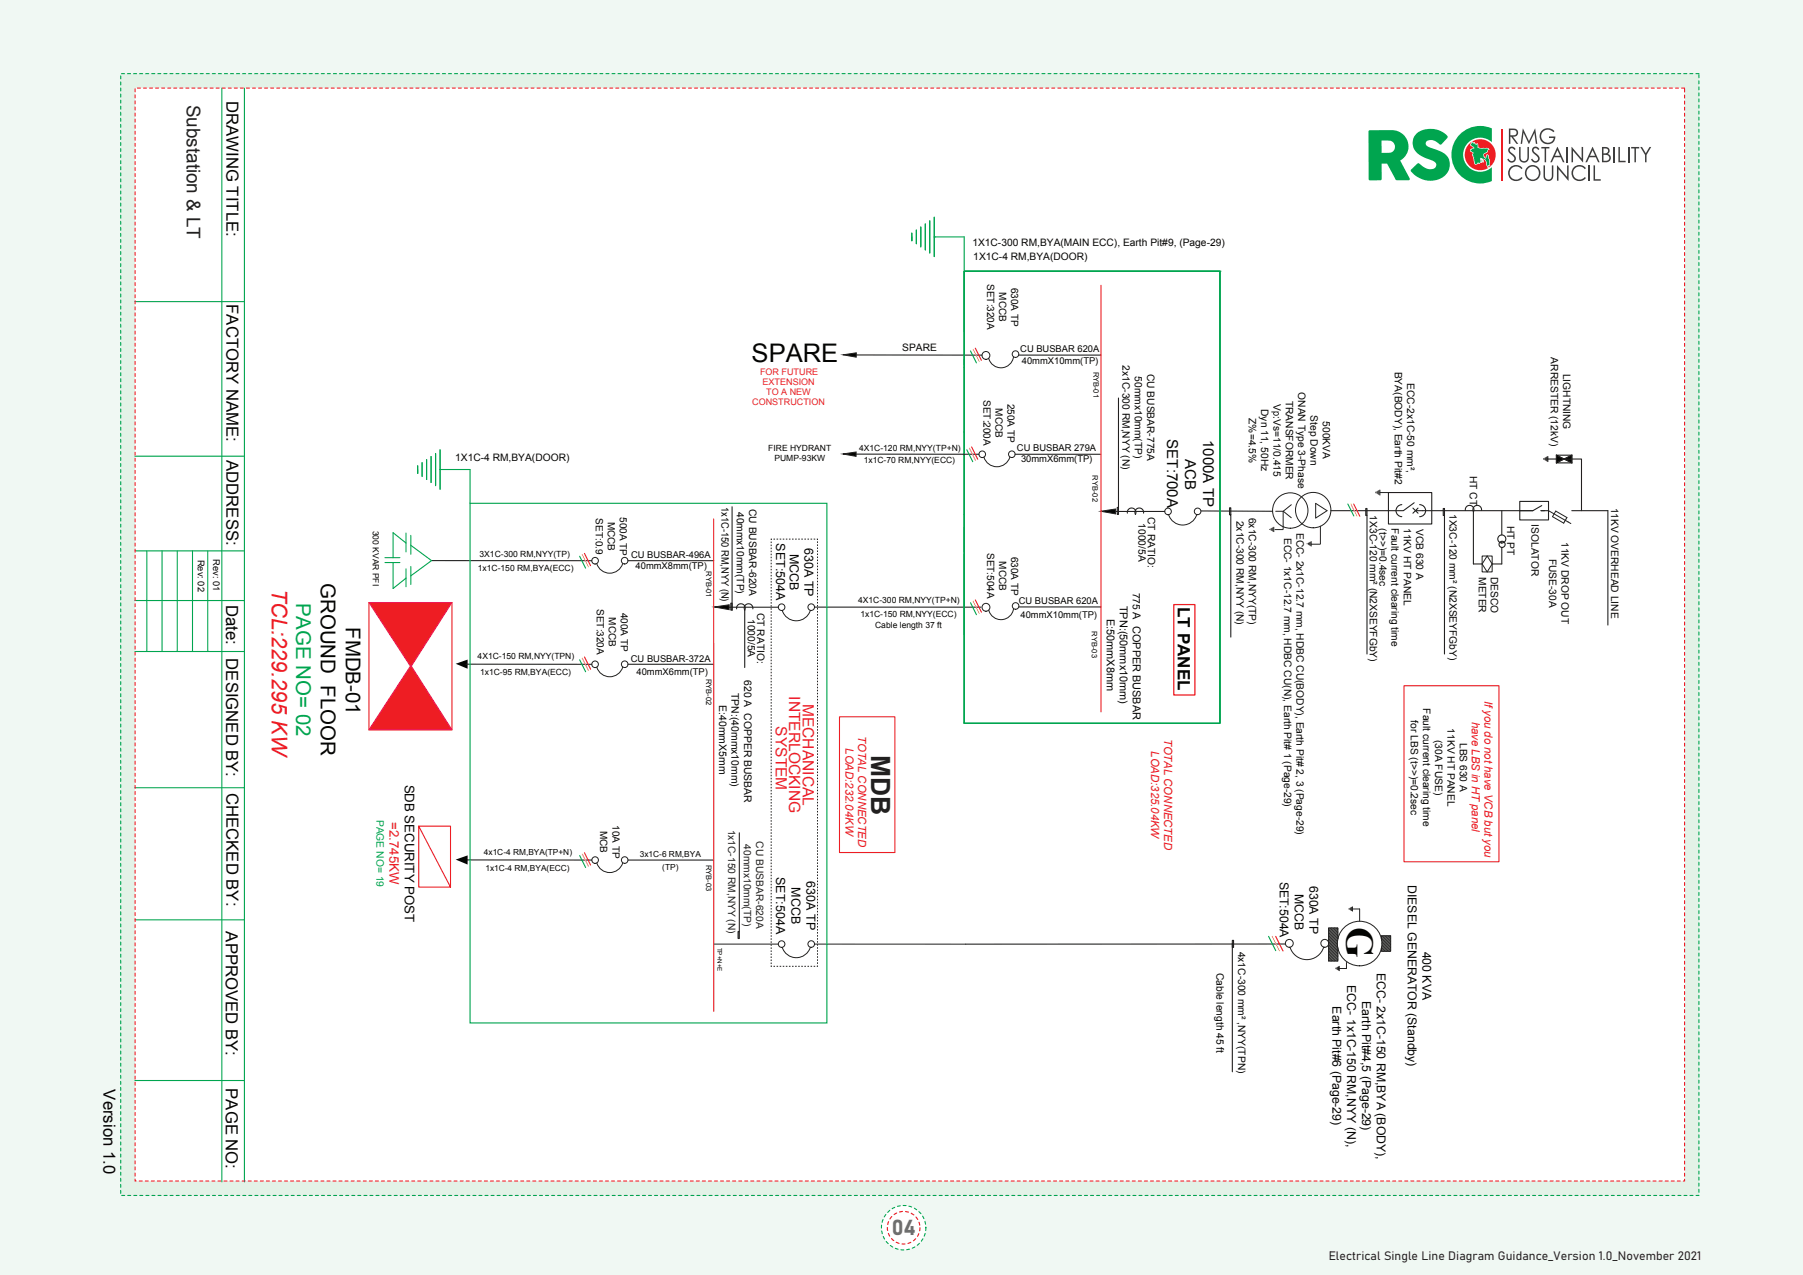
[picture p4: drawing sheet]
<svg xmlns="http://www.w3.org/2000/svg" width="420mm" height="297mm" viewBox="0 0 420 297" stroke-linecap="round" stroke-linejoin="round" font-family="sans-serif">
<!-- layer: Layer 1 -->
<path d="M0 0h420.2v297h-420.2z" fill="#f0f8f3"/>
<path d="M28.1 17.2h367.8v261.3h-367.8z" fill="#e3f2e7" stroke="#00a54f" stroke-width=".25" stroke-dasharray=".7"/>
<path d="M31.5 20.5h361.1v254.6h-361.1z" fill="#fff"/>
<g fill="none" stroke="#00a54f" stroke-width=".25">
<path d="M51.7 20.5v254.9M57 20.5v254.9M31.4 70.3h25.6M31.4 106.3h25.6M31.4 139.9h25.6M31.4 128.3h25.6M34.2 128.3v23.5M37.8 128.3v23.5M41.3 128.3v23.5M44.9 128.3v23.5M48.4 128.3v23.5M31.4 151.8h25.6"/>
<path d="M31.4 183.5h25.6M31.4 214.3h25.6M31.4 251.7h25.5"/>
</g>
<path d="M362.7 106l1.8 .9-1.8 .9z" fill="#040503"/>
<path d="M362.7 106l3.6 1.8v-1.8l-3.6 1.8zM362.7 106l1.8 .9-1.8 .9z" fill="none" stroke="#231f20" stroke-width=".23"/>
<path d="M362.7 107.8h3.6M362.7 106h3.6" fill="none" stroke="#040503" stroke-width=".23"/>
<path d="M364.5 106.9l1.8-.9v1.8z" fill="#040503"/>
<g fill="none" stroke="#231f20" stroke-width=".23">
<path d="M297.3 119.1h1.7M299 119.1l1.9 1.5M300.9 117.6l-1.9 1.5M306.6 117.3l2.6 1.7-2.6 1.7zM360.9 119l5.2 3M364.5 106.9l1.8-.9v1.8zM345.4 129.5h2.3v3.7h-2.3zM346.6 129.5l1.1 1.9-1.1 1.8-1.2-1.8zM365.1 120.6l-2.6-1.5-.7 1.3 2.6 1.5"/>
<circle cx="300.7" cy="118.9" r="4.1"/>
<circle cx="306" cy="118.8" r="4.1"/>
</g>
<path d="M310.1 119h13.5M364.5 106.9h4v12.1M366.3 119h8.4v26.6M365.1 120.6l-.7 1.3" fill="none" stroke="#231f20" stroke-width=".25"/>
<path d="M296.3 95.9h1.7l-.2 .1 .2 .5-.3 .3h-.6l-.4-.3 .2-.4h-.6zM297 96.2l-.1 .2 .3 .2h.4l.2-.2-.3-.3z" fill="#040503"/>
<path d="M299 119.1v4.3h-2M320.6 114.6v.2M320.9 114.5v.5M321.1 114.4v.7M321.3 114.3v.9M321.6 114.8h2M321.6 114.1v1.3" fill="none" stroke="#231f20" stroke-width=".23"/>
<path d="M315.5 117.4l1.4 2.9" fill="none" stroke="#ee1f23" stroke-width=".25"/>
<path d="M314.8 117.4l1.4 2.9" fill="none" stroke="#f2eb17" stroke-width=".25"/>
<path d="M314.1 117.4l1.4 2.8" fill="none" stroke="#00a54f" stroke-width=".25"/>
<g fill="none" stroke="#231f20" stroke-width=".25">
<path d="M279.9 119l16.7 .1M286.5 118.3h.3v1.6h-.3zM286.8 119.9v28.5M318.3 118.5h.3v1.6h-.3zM323.6 114.8h10v7.3h-10zM326.7 117.6a1.4 1.4 0 0 0-1.4 1.4 1.4 1.4 0 0 0 1.4 1.4M329.3 118.4l1.2 1.2M329.6 117.1l-2.6 1.9h-3.4M329.8 119h27.4M330.5 118.4l-1.2 1.2M330.8 117.6a1.4 1.4 0 0 1 1.4 1.4 1.4 1.4 0 0 1-1.4 1.4M336.3 118.5h.3v1.6h-.3z"/>
<path d="M341.5 118.9a1.01 1.01 0 0 1 1.1-1.2 1.01 1.01 0 0 1 .8 1.5M343.4 119.2v12.2h2M345.2 118.9a1.01 1.01 0 0 0-1.1-1.2 1.01 1.01 0 0 0-.7 1.5M350 118.9v5.7M354.2 116.8h6.7v4.3h-6.7zM359.1 119h1.8M359.3 117.8l-2.1 1.2h-3M318.6 120.1v32.3M336.6 120.1v32.3M350 127.5v3.9h-2.3M168.3 141.5h13.1"/>
<circle cx="350" cy="125.6" r=".94"/>
<circle cx="350" cy="126.8" r=".71"/>
</g>
<path d="M359.8 106.8v.2M360.1 106.7v.5M360.3 106.6v.7M360.5 106.5v.9M360.7 106.9h2M360.7 106.3v1.2" fill="none" stroke="#040503" stroke-width=".23"/>
<path d="M166.5 141.4l3.4-.5v1.1z" fill="#040503"/>
<g fill="none" stroke="#231f20" stroke-width=".23">
<path d="M139.1 131.3a3.2 3.2 0 0 0 3 2.2 3.2 3.2 0 0 0 3-2.2M166.5 141.4l3.4-.5v1.1zM182.3 142.2a3.4 3.4 0 0 0 3.3 2.4 3.4 3.4 0 0 0 3.2-2.4M139.1 201.1a3.2 3.2 0 0 0 3 2.2 3.2 3.2 0 0 0 3-2.2M166.3 220h15.1M189.8 220h35.2M309.6 216.2l2.2 2.2M309.6 216.6l2.2 2.1M309.6 216.9l2.1 2.1M309.6 217.3l2.1 2M309.6 217.6l2 2.1M309.6 218l2 2"/>
<path d="M309.6 218.3l2.1 2.1M309.6 218.6l2.1 2.2M309.6 219l2.2 2.2M309.6 219.3l2.2 2.2M309.6 219.7l2.2 2.2M309.9 216.2l1.9 1.8M310.3 216.2l1.5 1.5M310.6 216.2l1.2 1.1M311 216.2l.8 .8M311.3 216.2l.5 .4M311.7 216.2l.1 .1M311.8 218.7v-2.5h-2.2v7.7h2.2v-3"/>
<path d="M314.4 211.7v.1M314.6 211.6v.3M314.8 211.5v.6M315 211.4v.8M315.2 211.8h1.6v2.8M315.2 211.3v1M321.9 218.7v-.7h2.2v3.6h-2.2v-.7M321.9 218.3l2.2 2.1M321.9 218.6l2.2 2.2M322 218l2.1 2.1M322 219l2.1 2.1M322 219.4l2.1 2.1"/>
<path d="M322 219.8l1.9 1.8M322.3 218l1.8 1.8M322.7 218l1.4 1.4M323 218l1.1 1.1M323.4 218l.7 .7M323.7 218l.4 .4M324.1 218h.1M182.3 220.7a3.4 3.4 0 0 0 3.3 2.4 3.4 3.4 0 0 0 3.2-2.4M300.6 220.7a4.1 4.1 0 0 0 3.9 2.9 4.1 4.1 0 0 0 4-2.9M309.6 220l2.2 2.2M309.6 220.4l2.2 2.2M309.6 220.7l2.2 2.2"/>
<path d="M309.6 221.1l2.2 2.1M309.6 221.4l2.2 2.2M309.6 221.8l2.1 2.1M309.6 222.1l1.8 1.8M309.6 222.5l1.4 1.4M309.6 222.8l1.1 1.1M309.6 223.2l.7 .7M309.6 223.5l.4 .4M309.6 223.9h.1M321.9 221.1l.6 .5M321.9 221.4l.2 .2M321.9 220.8l.9 .8"/>
<path d="M322 220.4l1.2 1.2M322 220.1l1.5 1.5"/>
<circle cx="138.7" cy="130.6" r=".77"/>
<circle cx="145.6" cy="130.6" r=".77"/>
<circle cx="182.1" cy="141.5" r=".77"/>
<circle cx="189" cy="141.4" r=".77"/>
<circle cx="138.7" cy="200.4" r=".77"/>
<circle cx="145.6" cy="200.4" r=".77"/>
<circle cx="182.1" cy="219.9" r=".77"/>
<circle cx="189" cy="219.9" r=".77"/>
<circle cx="300.5" cy="219.8" r=".92"/>
<circle cx="308.7" cy="219.8" r=".92"/>
<circle cx="316.8" cy="219.8" r="5.2"/>
</g>
<g fill="none" stroke="#231f20" stroke-width=".25">
<path d="M170.6 118.1v24.1M100.6 130.6h37.3M146.3 130.6h20M170.3 140.5h.3v1.6h-.3zM171.7 141.9a1.01 1.01 0 0 1 1.1-1.2 1.01 1.01 0 0 1 .7 1.5M173.5 142.2v13.3M175.4 141.9a1.01 1.01 0 0 0-1.1-1.2 1.01 1.01 0 0 0-.8 1.5M172.3 194v23M108.5 200.3l29.4 .1M146.3 200.4h20M172 217h.3v1.6h-.3zM287.2 219.8v29.9"/>
<path d="M299.5 219.9l-74.5 .1"/>
</g>
<path d="M136.2 128.9l1.4 2.9M136.2 198.7l1.4 2.8M297.3 218.1l1.7 3.5" fill="none" stroke="#ee1f23" stroke-width=".25"/>
<path d="M135.7 129.2l1.4 2.8M135.7 199l1.4 2.8M296.5 218.1l1.7 3.4" fill="none" stroke="#f2eb17" stroke-width=".25"/>
<path d="M135.1 129.6l1.4 2.8M135.1 199.3l1.4 2.8M295.6 218.1l1.7 3.4" fill="none" stroke="#00a54f" stroke-width=".25"/>
<path d="M195.6 167h12.9v31.6h-12.9z" fill="none" stroke="#ee1d23" stroke-width=".25"/>
<g fill="#040503">
<path d="M106.2 200.3l2.8-1v2.1z"/>
<path d="M106.2 154.6l2.8-.9v2.1z"/>
</g>
<path d="M97.3 108.5v1.8M98.4 107.8v3.2M99.4 107.1v4.6M100.5 106.3v6.1M101.5 105.6v7.5M102.5 109.4h7v7.9M102.5 109.4h.1M102.5 104.8v9.2M135.1 153.7l1.4 2.8" fill="none" stroke="#00a54f" stroke-width=".25"/>
<g fill="none" stroke="#231f20" stroke-width=".23">
<path d="M139.1 155.4a3.2 3.2 0 0 0 3 2.3 3.2 3.2 0 0 0 3-2.3"/>
<circle cx="138.7" cy="154.8" r=".77"/>
<circle cx="145.6" cy="154.8" r=".77"/>
</g>
<path d="M258.4 119.2h13M108.6 154.7l29.3 .1M146.3 154.8h20" fill="none" stroke="#231f20" stroke-width=".25"/>
<path d="M136.2 153.1l1.4 2.8" fill="none" stroke="#ee1f23" stroke-width=".25"/>
<path d="M135.7 153.4l1.4 2.8" fill="none" stroke="#f2eb17" stroke-width=".25"/>
<path d="M256.5 119.1l3.5-.5v1.1z" fill="#040503"/>
<g fill="none" stroke="#231f20" stroke-width=".23">
<path d="M256.5 119.1l3.5-.5v1.1zM272.3 119.9a3.4 3.4 0 0 0 3.3 2.4 3.4 3.4 0 0 0 3.3-2.4"/>
<circle cx="272.2" cy="119.1" r=".77"/>
<circle cx="279.1" cy="119.1" r=".77"/>
</g>
<path d="M199.5 82.7h29.3M237.3 82.7h19.3M260.6 92.7v25.5M260.4 118.2h.2v1.6h-.2zM266.5 119.5a1.01 1.01 0 0 0-1.2-1.1 1.01 1.01 0 0 0-.7 1.4 1.01 1.01 0 0 0-.7-1.4 1.01 1.01 0 0 0-1.2 1.1" fill="none" stroke="#231f20" stroke-width=".25"/>
<path d="M196.5 82.7l3-.5v1z" fill="#040503"/>
<g fill="none" stroke="#231f20" stroke-width=".23">
<path d="M196.5 82.7l3-.5v1zM229.3 106.5a3.2 3.2 0 0 0 3 2.2 3.2 3.2 0 0 0 3-2.2"/>
<circle cx="228.9" cy="105.8" r=".77"/>
<circle cx="235.8" cy="105.8" r=".77"/>
</g>
<path d="M199.5 105.8h28.6M236.6 105.8h19.9M189.8 141.4l38.8 .1" fill="none" stroke="#231f20" stroke-width=".25"/>
<g fill="none" stroke="#00a54f" stroke-width=".25">
<path d="M212.5 54.3v1.8M213.5 53.6v3.2M214.6 52.9v4.6M215.6 52.2v6M216.7 51.4v7.6M217.7 55.2h7v7.9M217.7 55.2h.1M217.7 50.6v9.2M284.3 63.2h.1M284.3 63.2v105.3h-59.6M284.3 63.2h-59.6v105.3M225.3 104.8l1.4 2.8"/>
<path d="M89.7 129.9h3.5M89.7 131.1h3.5M91.6 131.1v6l3-2.4M94.6 124.2v4.4M94.6 132.5v4.2M94.6 126.5l-3-2.4v5.8M95.7 127l4.9 3.6-4.9 3.6M95.7 124.7v4.4M95.7 132v4.2M224.7 168.5h.1"/>
</g>
<path d="M226.4 104.1l1.4 2.9" fill="none" stroke="#ee1f23" stroke-width=".25"/>
<path d="M225.9 104.4l1.4 2.8" fill="none" stroke="#f2eb17" stroke-width=".25"/>
<path d="M196.4 105.8l3.1-.5v1z" fill="#040503"/>
<g fill="none" stroke="#231f20" stroke-width=".23">
<path d="M236.2 83.2a2.95 2.95 0 0 1-2.8 2.5 2.95 2.95 0 0 1-3-2.2M196.4 105.8l3.1-.5v1zM295.9 123.2v.2M296.2 123.1v.5M296.4 123v.7M296.6 122.9v.9M296.8 122.7v1.2M304.6 126.6v.2M304.9 126.5v.4M305.1 126.3v.7M305.3 126.2v1M305.5 126.1v1.2"/>
<path d="M307.7 122.5v4.3h-2.2M236.2 141.8a2.95 2.95 0 0 1-2.8 2.6 2.95 2.95 0 0 1-3-2.3M311.3 225.5v.2M311.6 225.4v.4M311.7 225.3v.6M311.9 225.2v.8M312.1 225.1v1M313.8 224.2v1.4h-1.7"/>
<circle cx="229.8" cy="82.8" r=".92"/>
<circle cx="236.6" cy="82.5" r=".77"/>
<circle cx="229.8" cy="141.5" r=".92"/>
<circle cx="236.7" cy="141.2" r=".77"/>
</g>
<path d="M273.5 140.8h5v21.1h-5z" fill="none" stroke="#ee1d23" stroke-width=".3"/>
<path d="M237.4 141.4h19.2M287.2 219.1h.3v1.6h-.3z" fill="none" stroke="#231f20" stroke-width=".25"/>
<path d="M227.3 81.1l1.4 2.9M227.3 139.8l1.4 2.8" fill="none" stroke="#ee1f23" stroke-width=".25"/>
<path d="M226.8 81.4l1.4 2.8M226.8 140.1l1.4 2.8" fill="none" stroke="#f2eb17" stroke-width=".25"/>
<path d="M226.2 81.8l1.3 2.7M226.2 140.4l1.3 2.8" fill="none" stroke="#00a54f" stroke-width=".25"/>
<path d="M86 140.4h19.3v29.6h-19.3z" fill="none" stroke="#ee1d23" stroke-width=".25"/>
<path d="M86 140.4h19.3l-9.6 15z" fill="#ee1d23"/>
<path d="M86 140.4h19.3l-9.6 15z" fill="none" stroke="#ed107e" stroke-width=".23"/>
<path d="M95.7 155l9.6 15h-19.3z" fill="#ee1d23"/>
<path d="M95.7 155l9.6 15h-19.3z" fill="none" stroke="#ed107e" stroke-width=".23"/>
<path d="M256.6 66.5v99.3M166.3 120.9v114.7M327.2 159.8h22.1v41h-22.1zM97.6 192.5v14.2h7.4v-14.2h-7.4l7.4 14.2" fill="none" stroke="#ee1d23" stroke-width=".25"/>
<path d="M179.9 125.6h-.2v.2M190.3 125.6h.2v.2M179.7 224.9v.2h.2M190.5 224.9v.2h-.2" fill="none" stroke="#231f20" stroke-width=".23"/>
<path d="M180.2 125.6h10M190.5 126.1v98.7M179.7 224.6v-98.6M190 225.1h-9.9" fill="none" stroke="#231f20" stroke-width=".23" stroke-dasharray=".4 .4" stroke-linecap="butt"/>
<path d="M109.5 117.3h83.2v121h-83.2z" fill="none" stroke="#00a54f" stroke-width=".26"/>
<g fill="#3e3e3f">
<path d="M354.9 29.9l1.4 3 1.5-3 .4 3.6h-.3l-.3-2.5-1.3 2.5-1.3-2.6-.3 2.6h-.3z"/>
<path d="M359.4 30.3a2.1 2.1 0 0 1 2.9 .2l-.3 .3a1.54 1.54 0 0 0-2.3-.3 1.54 1.54 0 0 0 0 2.3 1.54 1.54 0 0 0 2.3-.3l.1-.4h-1.1v-.3h1.5a1.85 1.85 0 0 1-2.7 1.6 1.85 1.85 0 0 1-.4-3.1z"/>
<path d="M351.7 34.4a.95 .95 0 0 1 1.5 .3l-.3 .3a.57 .57 0 0 0-1-.3 .57 .57 0 0 0 .4 .9 1.23 1.23 0 0 1 .9 .9 1.23 1.23 0 0 1-.4 1.3 1.09 1.09 0 0 1-1.6-.7l.3-.1a.69 .69 0 0 0 1.1 .4 .69 .69 0 0 0-.2-1.2 1.27 1.27 0 0 1-.8-1.6z"/>
<path d="M354 34.2h.4v2.2a.85 .85 0 0 0 .7 1.1 .85 .85 0 0 0 .8-1.1v-2.2h.4v2.2a1.19 1.19 0 0 1-1.2 1.5 1.19 1.19 0 0 1-1.1-1.5z"/>
<path d="M357.2 34.4a.95 .95 0 0 1 1.5 .3l-.2 .3a.57 .57 0 0 0-1-.3 .57 .57 0 0 0 .3 .9 1.23 1.23 0 0 1 .9 .9 1.23 1.23 0 0 1-.4 1.3 1.09 1.09 0 0 1-1.5-.7l.3-.1a.69 .69 0 0 0 1.1 .4 .69 .69 0 0 0-.2-1.2 1.27 1.27 0 0 1-.9-1.6z"/>
<path d="M359.2 34.2h1.9v.4h-.8v3.2h-.4v-3.2h-.7z"/>
<path d="M352 30.3v1.2h.6a.64 .64 0 0 0 .8-.6 .64 .64 0 0 0-.8-.6zM351.6 29.9h.7a1.01 1.01 0 0 1 1.4 .6 1.01 1.01 0 0 1-.6 1.3l-.5 .1 1.2 1.6h-.4l-1.2-1.6h-.2v1.6h-.4z"/>
<path d="M362.9 35l-.6 1.3h1.2zM362.9 34.2l1.7 3.6h-.4l-.5-1.2h-1.5l-.6 1.2h-.3z"/>
</g>
<path d="M365.2 34.2v3.6" fill="none" stroke="#3e3e3f" stroke-width=".35"/>
<g fill="#3e3e3f">
<path d="M366.2 34.2l2.4 2.7v-2.7h.3v3.6l-2.3-2.7v2.7h-.4z"/>
<path d="M371.1 35l-.6 1.3h1.2zM371.1 34.2l1.7 3.6h-.4l-.5-1.2h-1.5l-.6 1.2h-.3z"/>
<path d="M373.7 36.1v1.4a.92 .92 0 0 0 1.3-.9 1.04 1.04 0 0 0-1.3-.5zM373.7 34.6v1.1a.67 .67 0 0 0 .9-.1 .67 .67 0 0 0-.2-1zM373.3 34.2h.7a.88 .88 0 0 1 1 .6 .88 .88 0 0 1-.3 1.1 1 1 0 0 1 .7 1.1 1 1 0 0 1-1.1 .8h-1z"/>
</g>
<path d="M376.2 34.2v3.6" fill="none" stroke="#3e3e3f" stroke-width=".35"/>
<path d="M377.1 34.2h.4v3.3h1.3v.3h-1.7z" fill="#3e3e3f"/>
<path d="M379.5 34.2v3.6" fill="none" stroke="#3e3e3f" stroke-width=".35"/>
<g fill="#3e3e3f">
<path d="M380.1 34.2h1.9v.4h-.8v3.2h-.3v-3.2h-.8z"/>
<path d="M382.2 34.2h.4l.9 1.5 .9-1.5h.4l-1.1 1.9v1.7h-.4v-1.7z"/>
<path d="M352 39a1.89 1.89 0 0 1 2.8 .2l-.3 .2a1.52 1.52 0 0 0-2.2-.2 1.52 1.52 0 0 0 0 2.3 1.52 1.52 0 0 0 2.2-.3l.3 .3a1.89 1.89 0 0 1-2.7 .2 1.89 1.89 0 0 1-.1-2.7z"/>
<path d="M359.7 38.5h.3v2.2a.85 .85 0 0 0 .8 1.1 .85 .85 0 0 0 .8-1.1v-2.2h.4v2.2a1.19 1.19 0 0 1-1.2 1.5 1.19 1.19 0 0 1-1.1-1.5z"/>
<path d="M362.8 38.5l2.4 2.7v-2.7h.3v3.6l-2.3-2.7v2.7h-.4z"/>
<path d="M366.7 39a1.89 1.89 0 0 1 2.9 .2l-.3 .2a1.52 1.52 0 0 0-2.2-.2 1.52 1.52 0 0 0 0 2.3 1.52 1.52 0 0 0 2.2-.3l.3 .3a1.89 1.89 0 0 1-2.8 .2 1.89 1.89 0 0 1-.1-2.7z"/>
<path d="M355.7 40.3a1.5 1.5 0 0 0 3 0 1.5 1.5 0 0 0-3 0zM355.3 40.3a1.85 1.85 0 0 1 3.7 0 1.85 1.85 0 0 1-3.7 0z"/>
</g>
<path d="M370.4 38.5v3.6" fill="none" stroke="#3e3e3f" stroke-width=".35"/>
<path d="M371.3 38.5h.4v3.3h1.3v.3h-1.7z" fill="#3e3e3f"/>
<circle cx="344.9" cy="36" r="3.6" fill="#ee1d23"/>
<g fill="#fff">
<path d="M342.9 33l.1 .2-.2 .2a.45 .45 0 0 0-.2 .4 .45 .45 0 0 0 .4 .3l.5 .3a.86 .86 0 0 0-.9 .9l.3 .1a.42 .42 0 0 1 .2 .8l.3 .5 .1 1.1a.45 .45 0 0 0 .4 .6 .45 .45 0 0 0 .5-.4l.1 .1a.65 .65 0 0 0 .5-1l.3-.1a1.03 1.03 0 0 1 1.1 1.2l.1 .6 .4 .5-.1-.6 .1-.1 .3 .2 .1-.2-.4-1.8a.48 .48 0 0 0 .1-.6 .48 .48 0 0 0-.6-.2l-.3 .8-.2-.3-.1-.6 .7-.3 .2-.2 .1-.5h.2a.6 .6 0 0 0-1-.4h-.9a.41 .41 0 0 1-.4 0 .41 .41 0 0 1-.2-.4l-.1-.2a.29 .29 0 0 0 0-.4 .29 .29 0 0 0-.3-.1 .33 .33 0 0 1-.3 .1 .33 .33 0 0 1-.2-.4l-.2 .2-.3-.3z"/>
<path d="M345.6 37.4v.4z" fill-rule="evenodd"/>
<path d="M345.5 37.3h.1a.3 .3 0 0 1 .2 .3 .3 .3 0 0 1-.3 .3z" fill-rule="evenodd"/>
<path d="M345.4 37.1l.1 .2z" fill-rule="evenodd"/>
<path d="M345.1 37.2l.1-.1 .2 .3-.1 .5z" fill-rule="evenodd"/>
<path d="M345.4 37l.2 .3h-.2z" fill-rule="evenodd"/>
<path d="M345.1 37.1l.2-.1 .1 .3a.39 .39 0 0 1-.2 .6z" fill-rule="evenodd"/>
<path d="M343 33l.5 .4 .1-.2a.36 .36 0 0 0 .2 .4 .36 .36 0 0 0 .4-.2l.2 .3v.6a1.33 1.33 0 0 0 1.5 .2h.7l.4 .3-.3 .1-.3 .7a.67 .67 0 0 0-.5 1h.1a.19 .19 0 0 0 .1 .2 .19 .19 0 0 0 .2-.1l.2-.6h.2l.5 2.5a.29 .29 0 0 0-.5 0 .29 .29 0 0 0 .2 .5l-.5-.6a1.3 1.3 0 0 0-1.2-1.6l-.2-.1 .2 .2h-.2v.2a.65 .65 0 0 1-.3 .9l-.3-.2a.39 .39 0 0 1-.4 .4 .39 .39 0 0 1-.4-.5l-.1-1.1-.4-.6a.41 .41 0 0 0 .2-.5 .41 .41 0 0 0-.4-.3l-.2-.3v-.2h.2a.38 .38 0 0 1 .6-.3l-.1-.2-.4-.3a.31 .31 0 0 1-.3-.2 .31 .31 0 0 1 .1-.3l.3-.3z" fill-rule="evenodd"/>
</g>
<path d="M345.6 37.4v.4zM345.4 37.1l.1 .2zM345.2 37.2l.1 .6 .1-.4-.2-.3zM343 33l.1 .3-.3 .2-.1 .3 .9 .7-.5 .1-.2 .3-.1-.1-.1 .3 .2 .2a.48 .48 0 0 1 .4 .3 .48 .48 0 0 1-.1 .6l.3 .4 .2 1.5a.44 .44 0 0 0 .4 .1 .44 .44 0 0 0 .3-.3l.3 .2a.72 .72 0 0 0 .2-1.1h.2l-.1-.1a1.38 1.38 0 0 1 1.5 1.6l.3 .6v-.5l.2-.1 .2 .2-.5-2.6h-.2l-.3 .8-.3-.2a.77 .77 0 0 1 .5-1.2l.3-.7h.3l-.4-.2-.8-.1a1.13 1.13 0 0 1-1.5-.3l.1-.5-.2-.2a.37 .37 0 0 1-.4 .1 .37 .37 0 0 1-.3-.4v.2z" fill="#00a54f"/>
<path d="M345.6 37.4v.4zM345.5 37.4l.1 .4 .2-.2zM345.4 37.1l.1 .2zM345.4 37.1l.1 .2zM345.1 37.2l.1-.1 .2 .3-.1 .4zM345.1 37.1l.1 .8a.49 .49 0 0 0 .1-.8zM343 33.1l.5 .3v-.2a.37 .37 0 0 0 .3 .4 .37 .37 0 0 0 .4-.1l.2 .3a.56 .56 0 0 0 0 .6 .56 .56 0 0 0 .6 .2h1.7l.3 .2h-.3l-.1 .6-.3 .1a.67 .67 0 0 0-.6 .4 .67 .67 0 0 0 .2 .8l.3 .2 .3-.8h.2l.5 2.5-.2-.2-.2 .1v.6l-.3-.6a1.49 1.49 0 0 0-1.3-1.7h-.2l.1 .2h-.2a.72 .72 0 0 1-.2 1.1l-.3-.3a.39 .39 0 0 1-.3 .4 .39 .39 0 0 1-.5-.3l-.1-1.3-.3-.5a.51 .51 0 0 0 .1-.5 .51 .51 0 0 0-.5-.4v-.4l.1 .1 .2-.4h.5l-.9-.7 .1-.3 .3-.2zM342.9 33l.2 .2a.45 .45 0 0 0-.4 .4 .45 .45 0 0 0 .3 .4l.5 .4-.4 .1-.2 .3h-.2a.54 .54 0 0 0 .5 .7l-.1 .6 .1 .4 .3 .1v1.1a.45 .45 0 0 0 .2 .5 .45 .45 0 0 0 .4 .1l.3-.4 .1 .1a.5 .5 0 0 0 .6-.2 .5 .5 0 0 0-.1-.6v-.2h.2l-.1-.2 .1 .1a1.33 1.33 0 0 1 1.2 1.6l.5 .7-.1-.5 .1-.2 .3 .2v-.1l-.3-1.8a.49 .49 0 0 0 0-.5 .49 .49 0 0 0-.5-.3l-.1 .8h-.2l-.2-.2a.63 .63 0 0 1-.1-.7 .63 .63 0 0 1 .7-.3l.2-.7h.3a1.54 1.54 0 0 0-1.6-.4 .63 .63 0 0 1-.7 0 .63 .63 0 0 1-.3-.6l-.2-.5a.42 .42 0 0 1-.4 .1 .42 .42 0 0 1-.3-.4v.2z" fill-rule="evenodd" fill="#fff"/>
<g fill="#00a54f">
<path d="M330.1 31.1a5.2 5.2 0 0 1 7.3 .8l-1.4 1.7a1.07 1.07 0 0 1-1.3-.6 1.77 1.77 0 0 0-2.4 .2 1.36 1.36 0 0 0 1.4 1.3l1.1 .4a3.6 3.6 0 0 1 3 3.8 4.5 4.5 0 0 1-5.6 3.3 5 5 0 0 1-3.5-2.3l1.6-1.6a.9 .9 0 0 1 1.1 .5 2.15 2.15 0 0 0 3.2 .1 1.42 1.42 0 0 0-1.5-1.5 4.8 4.8 0 0 1-3.9-3.6 2.93 2.93 0 0 1 .9-2.5z"/>
<path d="M339.9 31.6a6.7 6.7 0 0 1 7.8-1.7v3.2a4 4 0 0 0-5.6 .2 4 4 0 0 0 0 5.5 4 4 0 0 0 5.6 .1v3.3a6.7 6.7 0 0 1-8.2-2.2 6.7 6.7 0 0 1 .4-8.4z"/>
<path d="M321.9 32.7l.1 2.9h1.4a1.46 1.46 0 0 0 1.7-1.5 1.46 1.46 0 0 0-1.8-1.4zM319 30.4l5.3-.1a3.8 3.8 0 0 1 3.8 2.8 3.8 3.8 0 0 1-1.8 4.3l2 3.8a.41 .41 0 0 1 .3 .4 .41 .41 0 0 1-.3 .4l-3-.1-2.1-3.8h-1.2v3.6l-.2 .3-2.8-.1z"/>
</g>
<path d="M349.9 30v12" fill="none" stroke="#ee1d23" stroke-width=".33"/>
<path d="M31.5 20.5h361.1v254.6h-361.1z" fill="none" stroke="#ee1d23" stroke-width=".25" stroke-dasharray=".7"/>
<circle cx="210.6" cy="286" r="5.2" fill="#fff"/>
<circle cx="210.6" cy="286" r="5.2" fill="none" stroke="#00a54f" stroke-width=".25" stroke-dasharray=".7"/>
<circle cx="210.6" cy="286" r="3.8" fill="#fff"/>
<circle cx="210.6" cy="286" r="3.8" fill="none" stroke="#ee1d23" stroke-width=".26" stroke-dasharray=".7"/>
<text font-size="9.1" fill="#040503" x="313.8" y="215.9" transform="rotate(90 313.8 215.9)">G</text>
<text font-size="6.2" fill="#231f20" x="203" y="175.9" transform="rotate(90 203 175.9)">MDB</text>
<text font-size="6" fill="#040503" x="175.2" y="84.4">SPARE</text>
<text font-size="5" fill="#ee1d23" x="63.3" y="137.2" transform="rotate(90 63.3 137.2)">TCL:229.295 KW</text>
<text font-size="5" fill="#6c6d70" x="207.8" y="287.6">04</text>
<g font-size="4.8" fill="#040503">
<text x="74.8" y="135.8" transform="rotate(90 74.8 135.8)">GROUND FLOOR</text>
<text x="80.6" y="146.1" transform="rotate(90 80.6 146.1)">FMDB-01</text>
</g>
<text font-size="4.8" fill="#00a54f" x="69.1" y="140.4" transform="rotate(90 69.1 140.4)">PAGE NO= 02</text>
<text font-size="4.4" fill="#231f20" x="43.5" y="24.4" transform="rotate(90 43.5 24.4)">Substation &amp; LT</text>
<text font-size="4" fill="#040503" x="274.5" y="141.4" transform="rotate(90 274.5 141.4)">LT PANEL</text>
<g font-size="3.9" fill="#040503">
<text x="52.8" y="23.6" transform="rotate(90 52.8 23.6)">DRAWING TITLE:</text>
<text x="52.8" y="70.9" transform="rotate(90 52.8 70.9)">FACTORY NAME:</text>
<text x="52.8" y="107.2" transform="rotate(90 52.8 107.2)">ADDRESS:</text>
<text x="52.7" y="140.8" transform="rotate(90 52.7 140.8)">Date:</text>
<text x="52.7" y="153.4" transform="rotate(90 52.7 153.4)">DESIGNED BY:</text>
<text x="52.8" y="184.8" transform="rotate(90 52.8 184.8)">CHECKED BY:</text>
<text x="52.6" y="217" transform="rotate(90 52.6 217)">APPROVED BY:</text>
<text x="24.2" y="253.8" transform="rotate(90 24.2 253.8)">Version 1.0</text>
<text x="52.6" y="253.5" transform="rotate(90 52.6 253.5)">PAGE NO:</text>
</g>
<g font-size="3.6" fill="#ed2026">
<text x="183.9" y="162.3" transform="rotate(90 183.9 162.3)">INTERLOCKING</text>
<text x="187.1" y="164" transform="rotate(90 187.1 164)">MECHANICAL</text>
<text x="180.8" y="169.2" transform="rotate(90 180.8 169.2)">SYSTEM</text>
</g>
<g font-size="3.5" fill="#040503">
<text x="272" y="102.3" transform="rotate(90 272 102.3)">SET:700A</text>
<text x="276.2" y="106.9" transform="rotate(90 276.2 106.9)">ACB</text>
<text x="280.4" y="102.5" transform="rotate(90 280.4 102.5)">1000A TP</text>
</g>
<text font-size="3.1" fill="#040503" x="94.3" y="182.8" transform="rotate(90 94.3 182.8)">SDB SECURITY POST</text>
<text font-size="3.1" fill="#ee1d23" x="90.8" y="191.5" transform="rotate(90 90.8 191.5)">=2.745KW</text>
<g font-size="2.9" fill="#040503">
<text x="180.9" y="126.6" transform="rotate(90 180.9 126.6)">SET:504A</text>
<text x="184.1" y="129" transform="rotate(90 184.1 129)">MCCB</text>
<text x="187.4" y="127.7" transform="rotate(90 187.4 127.7)">630A TP</text>
<text x="180.9" y="204.3" transform="rotate(90 180.9 204.3)">SET:504A</text>
<text x="184.4" y="206.7" transform="rotate(90 184.4 206.7)">MCCB</text>
<text x="187.9" y="205.3" transform="rotate(90 187.9 205.3)">630A TP</text>
<text x="298.3" y="205.4" transform="rotate(90 298.3 205.4)">SET:504A</text>
<text x="301.7" y="208.2" transform="rotate(90 301.7 208.2)">MCCB</text>
<text x="305.2" y="206.4" transform="rotate(90 305.2 206.4)">630A TP</text>
<text x="328.1" y="206.1" transform="rotate(90 328.1 206.1)">DIESEL GENERATOR (Standby)</text>
<text x="331.5" y="221.7" transform="rotate(90 331.5 221.7)">400 KVA</text>
<text x="320.9" y="226.6" transform="rotate(90 320.9 226.6)">ECC- 2x1C-150 RM,BYA (BODY),</text>
<text x="313.9" y="229.5" transform="rotate(90 313.9 229.5)">ECC- 1x1C-150 RM,NYY (N),</text>
<text x="317.4" y="233.3" transform="rotate(90 317.4 233.3)">Earth Pit#4,5 (Page-29)</text>
<text x="310.5" y="234.5" transform="rotate(90 310.5 234.5)">Earth Pit#6 (Page-29)</text>
</g>
<text font-size="2.8" fill="#231f20" x="309.6" y="293.6">Electrical Single Line Diagram Guidance_Version 1.0_November 2021</text>
<g font-size="2.6" fill="#ee1d23">
<text x="346" y="163.2" transform="rotate(90 346 163.2)">If you do not have VCB but you</text>
<text x="200" y="171.4" transform="rotate(90 200 171.4)">TOTAL CONNECTED</text>
<text x="271.3" y="172.1" transform="rotate(90 271.3 172.1)">TOTAL CONNECTED</text>
<text x="343" y="168.1" transform="rotate(90 343 168.1)">have LBS in HT panel</text>
<text x="197" y="174.3" transform="rotate(90 197 174.3)">LOAD:232.04KW</text>
<text x="268.3" y="175" transform="rotate(90 268.3 175)">LOAD:325.04KW</text>
</g>
<g font-size="2.5" fill="#040503">
<text x="260.9" y="141.1" transform="rotate(90 260.9 141.1)">TPN:(50mmx10mm)</text>
<text x="257.9" y="144.1" transform="rotate(90 257.9 144.1)">E:50mmX8mm</text>
</g>
<g font-size="2.4" fill="#040503">
<text x="226.6" y="57.2">1X1C-300 RM,BYA(MAIN ECC), Earth Pit#9, (Page-29)</text>
<text x="226.8" y="60.5">1X1C-4 RM,BYA(DOOR)</text>
<text x="210.2" y="81.7">SPARE</text>
<text x="361.4" y="83.3" transform="rotate(90 361.4 83.3)">ARRESTER (12kV)</text>
<text x="261.6" y="85.1" transform="rotate(90 261.6 85.1)">2x1C-300 RM,NYY (N)</text>
<text x="264.5" y="87.7" transform="rotate(90 264.5 87.7)">50mmx10mm(TP)</text>
<text x="267.3" y="87.1" transform="rotate(90 267.3 87.1)">CU BUSBAR-775A</text>
<text x="325" y="86.6" transform="rotate(90 325 86.6)">BYA(BODY), Earth Pit#2</text>
<text x="327.9" y="89.3" transform="rotate(90 327.9 89.3)">ECC-2x1C-50 mm²,</text>
<text x="364.3" y="87.1" transform="rotate(90 364.3 87.1)">LIGHTNING</text>
<text x="293.9" y="95.3" transform="rotate(90 293.9 95.3)">Dyn 11, 50Hz</text>
<text x="296.7" y="94.2" transform="rotate(90 296.7 94.2)">V :Vs=11/0.415</text>
<text x="299.6" y="93.4" transform="rotate(90 299.6 93.4)">TRANSFORMER</text>
<text x="302.5" y="91.4" transform="rotate(90 302.5 91.4)">ONAN Type 3-Phase</text>
<text x="291" y="97.4" transform="rotate(90 291 97.4)">Z%=4.5%</text>
<text x="305.4" y="96.8" transform="rotate(90 305.4 96.8)">Step Down</text>
<text x="308.2" y="98.2" transform="rotate(90 308.2 98.2)">500KVA</text>
<text x="106.1" y="107.5">1X1C-4 RM,BYA(DOOR)</text>
<text x="342.5" y="110.8" transform="rotate(90 342.5 110.8)">HT CT</text>
<text x="168.1" y="118.2" transform="rotate(90 168.1 118.2)">1x1C-150 RM,NYY (N)</text>
<text x="171.7" y="119.3" transform="rotate(90 171.7 119.3)">40mmx10mm(TP)</text>
<text x="174.6" y="118.6" transform="rotate(90 174.6 118.6)">CU BUSBAR-620A</text>
<text x="337.8" y="119.7" transform="rotate(90 337.8 119.7)">1X3C-120 mm² (N2XSEYFGbY)</text>
<text x="375.4" y="118.2" transform="rotate(90 375.4 118.2)">11KV OVERHEAD LINE</text>
<text x="265.3" y="121.9" transform="rotate(90 265.3 121.9)">1000/5A</text>
<text x="267.5" y="120.5" transform="rotate(90 267.5 120.5)">CT RATIO:</text>
<text x="288.2" y="121.3" transform="rotate(90 288.2 121.3)">2x1C-300 RM,NYY (N)</text>
<text x="291" y="120.6" transform="rotate(90 291 120.6)">6x1C-300 RM,NYY(TP)</text>
<text x="299.3" y="125.3" transform="rotate(90 299.3 125.3)">ECC- 1x1C-12.7 mm, HDBC CU(N), Earth Pit# 1 (Page-29)</text>
<text x="302.2" y="124.1" transform="rotate(90 302.2 124.1)">ECC- 2x1C-12.7 mm, HDBC CU(BODY), Earth Pit# 2, 3 (Page-29)</text>
<text x="319.2" y="120.1" transform="rotate(90 319.2 120.1)">1X3C-120 mm² (N2XSEYFGbY)</text>
<text x="321.4" y="123.1" transform="rotate(90 321.4 123.1)">(t&gt;&gt;)=0.4sec</text>
<text x="324.3" y="123.1" transform="rotate(90 324.3 123.1)">Fault current clearing time</text>
<text x="327.1" y="123" transform="rotate(90 327.1 123)">11KV HT PANEL</text>
<text x="330" y="123.3" transform="rotate(90 330 123.3)">VCB 630 A</text>
<text x="351.2" y="122.5" transform="rotate(90 351.2 122.5)">HT PT</text>
<text x="356.9" y="122.1" transform="rotate(90 356.9 122.1)">ISOLATOR</text>
<text x="361" y="130.1" transform="rotate(90 361 130.1)">FUSE-30A</text>
<text x="363.9" y="126.3" transform="rotate(90 363.9 126.3)">11KV DROP OUT</text>
<text x="344.6" y="134.4" transform="rotate(90 344.6 134.4)">METER</text>
<text x="347.4" y="134.4" transform="rotate(90 347.4 134.4)">DESCO</text>
<text x="176.4" y="142.8" transform="rotate(90 176.4 142.8)">CT RATIO:</text>
<text x="264" y="138.1" transform="rotate(90 264 138.1)">775 A COPPER BUSBAR</text>
<text x="174.3" y="144.2" transform="rotate(90 174.3 144.2)">1000/5A</text>
<text x="170.5" y="161.5" transform="rotate(90 170.5 161.5)">TPN:(40mmx10mm)</text>
<text x="173.4" y="158.4" transform="rotate(90 173.4 158.4)">620 A COPPER BUSBAR</text>
<text x="167.6" y="164.3" transform="rotate(90 167.6 164.3)">E:40mmX5mm</text>
<text x="328.8" y="167.8" transform="rotate(90 328.8 167.8)">for LBS (t&gt;&gt;)=0.2sec</text>
<text x="331.6" y="165" transform="rotate(90 331.6 165)">Fault current clearing time</text>
<text x="334.5" y="172.4" transform="rotate(90 334.5 172.4)">(30A FUSE)</text>
<text x="337.4" y="169.7" transform="rotate(90 337.4 169.7)">11KV HT PANEL</text>
<text x="340.2" y="173.1" transform="rotate(90 340.2 173.1)">LBS 630 A</text>
<text x="288.6" y="221.7" transform="rotate(90 288.6 221.7)">4x1C-300 mm² ,NYY(TPN)</text>
<text x="283.5" y="226.6" transform="rotate(90 283.5 226.6)">Cable length 45 ft</text>
</g>
<text font-size="2.4" fill="#00a54f" x="87.7" y="191" transform="rotate(90 87.7 191)">PAGE NO= 19</text>
<g font-size="2.4" fill="#231f20">
<text x="169.7" y="193.3" transform="rotate(90 169.7 193.3)">1x1C-150 RM,NYY (N)</text>
<text x="173.3" y="196.7" transform="rotate(90 173.3 196.7)">40mmx10mm(TP)</text>
<text x="176.2" y="196" transform="rotate(90 176.2 196)">CU BUSBAR-620A</text>
</g>
<g font-size="2.3" fill="#040503">
<text x="230" y="66.2" transform="rotate(90 230 66.2)">SET:320A</text>
<text x="232.8" y="68.1" transform="rotate(90 232.8 68.1)">MCCB</text>
<text x="235.6" y="67" transform="rotate(90 235.6 67)">630A TP</text>
<text x="229.2" y="93.2" transform="rotate(90 229.2 93.2)">SET:200A</text>
<text x="232" y="95.1" transform="rotate(90 232 95.1)">MCCB</text>
<text x="234.8" y="94.1" transform="rotate(90 234.8 94.1)">250A TP</text>
<text x="138.8" y="120.8" transform="rotate(90 138.8 120.8)">SET:0.9</text>
<text x="141.6" y="121.5" transform="rotate(90 141.6 121.5)">MCCB</text>
<text x="144.4" y="120.4" transform="rotate(90 144.4 120.4)">500A TP</text>
<text x="230" y="128.8" transform="rotate(90 230 128.8)">SET:504A</text>
<text x="232.9" y="130.8" transform="rotate(90 232.9 130.8)">MCCB</text>
<text x="235.7" y="129.7" transform="rotate(90 235.7 129.7)">630A TP</text>
<text x="139.1" y="141.9" transform="rotate(90 139.1 141.9)">SET:320A</text>
<text x="141.9" y="143.8" transform="rotate(90 141.9 143.8)">MCCB</text>
<text x="144.7" y="142.8" transform="rotate(90 144.7 142.8)">400A TP</text>
<text x="139.9" y="193.6" transform="rotate(90 139.9 193.6)">MCB</text>
<text x="142.7" y="192.2" transform="rotate(90 142.7 192.2)">10A TP</text>
</g>
<g font-size="2.2" fill="#040503">
<text x="237.7" y="82.1">CU BUSBAR 620A</text>
<text x="238.1" y="84.7">40mmX10mm(TP)</text>
<text x="237" y="105.1">CU BUSBAR 279A</text>
<text x="237.9" y="107.7">30mmX6mm(TP)</text>
<text x="46.1" y="130.4" transform="rotate(90 46.1 130.4)">Rev: 02</text>
<text x="49.6" y="130.3" transform="rotate(90 49.6 130.3)">Rev: 01</text>
<text x="147.1" y="129.9">CU BUSBAR-496A</text>
<text x="148.1" y="132.6">40mmX8mm(TP)</text>
<text x="237.4" y="140.8">CU BUSBAR 620A</text>
<text x="237.8" y="143.9">40mmX10mm(TP)</text>
<text x="147" y="154.3">CU BUSBAR-372A</text>
<text x="148.3" y="157.2">40mmX6mm(TP)</text>
</g>
<g font-size="2.1" fill="#ee1f23">
<text x="177.1" y="87.3">FOR FUTURE</text>
<text x="177.7" y="89.7">EXTENSION</text>
<text x="175.3" y="94.4">CONSTRUCTION</text>
<text x="178.5" y="92">TO A NEW</text>
</g>
<g font-size="2" fill="#040503">
<text x="179" y="105">FIRE HYDRANT</text>
<text x="180.5" y="107.4">PUMP-93KW</text>
<text x="200.2" y="105.1">4X1C-120 RM,NYY(TP+N)</text>
<text x="201.3" y="107.9">1x1C-70 RM,NYY(ECC)</text>
<text x="86.9" y="123.6" transform="rotate(90 86.9 123.6)">300 KVAR PFI</text>
<text x="111.8" y="129.8">3X1C-300 RM,NYY(TP)</text>
<text x="111.3" y="133">1x1C-150 RM,BYA(ECC)</text>
<text x="200" y="140.5">4X1C-300 RM,NYY(TP+N)</text>
<text x="200.5" y="143.8">1x1C-150 RM,NYY(ECC)</text>
<text x="203.9" y="146.2">Cable length 37 ft</text>
<text x="111.3" y="153.6">4X1C-150 RM,NYY(TPN)</text>
<text x="111.9" y="157.2">1x1C-95 RM,BYA(ECC)</text>
</g>
<g font-size="1.9" fill="#040503">
<text x="112.8" y="199.2">4x1C-4 RM,BYA(TP+N)</text>
<text x="113.1" y="202.9">1x1C-4 RM,BYA(ECC)</text>
<text x="149.1" y="199.6">3x1C-6 RM,BYA</text>
<text x="154.3" y="202.6">(TP)</text>
</g>
<g font-size="1.7" fill="#040503">
<text x="254.8" y="86.6" transform="rotate(90 254.8 86.6)">RYB-01</text>
<text x="254.6" y="110.8" transform="rotate(90 254.6 110.8)">RYB-02</text>
<text x="164.6" y="133" transform="rotate(90 164.6 133)">RYB-01</text>
<text x="254.4" y="147.1" transform="rotate(90 254.4 147.1)">RYB-03</text>
<text x="164.6" y="158.2" transform="rotate(90 164.6 158.2)">RYB-02</text>
<text x="164.6" y="201.5" transform="rotate(90 164.6 201.5)">RYB-03</text>
</g>
<text font-size="1.5" fill="#040503" x="167.2" y="220.8" transform="rotate(90 167.2 220.8)">TP+N+E</text>
</svg>
